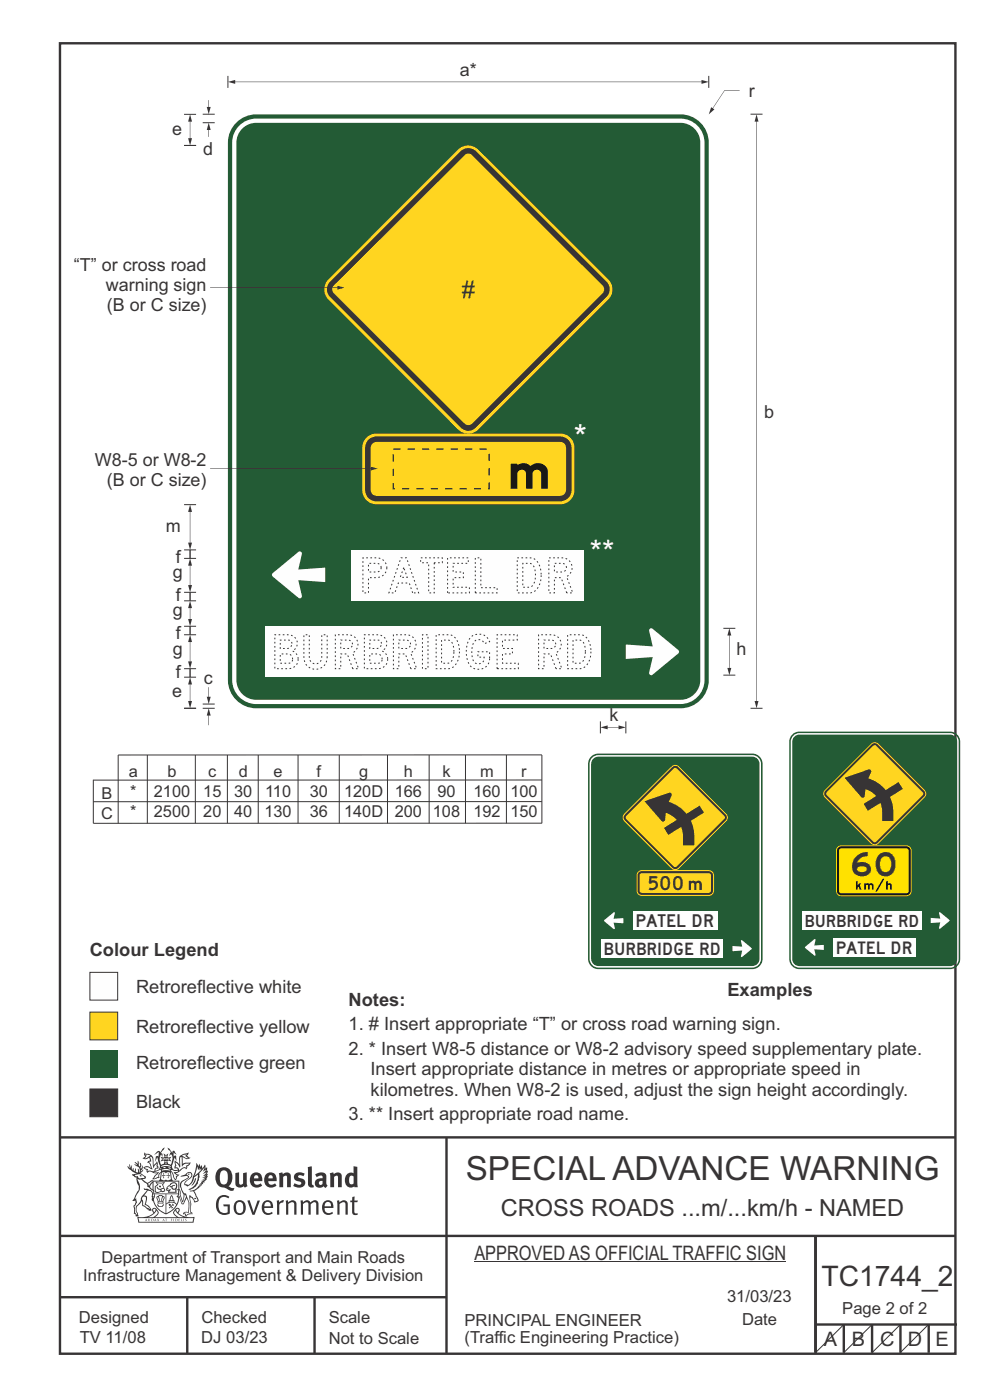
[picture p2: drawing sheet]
<svg xmlns="http://www.w3.org/2000/svg" width="210mm" height="297mm" viewBox="0 0 210 297" stroke-linecap="round" stroke-linejoin="round" font-family="sans-serif">
<g fill="none" stroke="#373435" stroke-width=".51">
<path d="M12.7 9.2h190v278h-190zM12.7 241.3h190M94.7 241.4v45.8M12.7 275.2h82M12.7 262.2h190.1M39.7 275.2v12M66.7 275.2v12M173 262.1v24.9M173 281h30M179 281v6M185 281v6M191 281v6"/>
<path d="M197 281v6"/>
</g>
<path d="M179 281l-6 6M185 281l-6 6" fill="none" stroke="#373435" stroke-width=".21"/>
<g fill="#373435">
<path d="M47 248.4a2.55 2.55 0 0 0 0 2.7l.3 .2a.81 .81 0 0 0 1-1v-.5a1.04 1.04 0 0 0-1.1-1.5zM46.3 248.1a1.82 1.82 0 0 1 2.1-.2 1.82 1.82 0 0 1 .9 1.8 2.29 2.29 0 0 1-.8 2l.7 .3h.5l-.2 .6a2.87 2.87 0 0 1-2-.7 2.12 2.12 0 0 1-1.7-3.1z" fill-rule="evenodd"/>
<path d="M49.9 248.9l.8-.2v2a.46 .46 0 0 0 .3 .6 .46 .46 0 0 0 .6-.3v-2.1l.7-.2v2.4l.2 .5-.5 .3-.3-.3a1.02 1.02 0 0 1-1.2 .3 1.02 1.02 0 0 1-.6-1.1z" fill-rule="evenodd"/>
<path d="M54 249.5l-.1 .5h.9a.49 .49 0 0 0-.2-.6 .49 .49 0 0 0-.6 .1zM53.4 249.1a1.34 1.34 0 0 1 1.6-.2 1.34 1.34 0 0 1 .6 1.5v.2h-1.7a.77 .77 0 0 0 .5 .8 .77 .77 0 0 0 .9-.4l.3 .5a1.59 1.59 0 0 1-2 .2 1.59 1.59 0 0 1-.5-2.1z" fill-rule="evenodd"/>
<path d="M57 249.5l-.1 .5h1a.49 .49 0 0 0-.2-.6 .49 .49 0 0 0-.7 .1zM56.4 249.1a1.34 1.34 0 0 1 1.6-.2 1.34 1.34 0 0 1 .7 1.5v.2h-1.8a.77 .77 0 0 0 .5 .8 .77 .77 0 0 0 .9-.4l.4 .5a1.59 1.59 0 0 1-2.1 .2 1.59 1.59 0 0 1-.5-2.1z" fill-rule="evenodd"/>
<path d="M59.2 248.9l.7-.2 .1 .4a.95 .95 0 0 1 1-.3 .95 .95 0 0 1 .7 .8v2.3h-.8v-2.3a.46 .46 0 0 0-.8 .1v2.2h-.8z" fill-rule="evenodd"/>
<path d="M62.6 249.1a1.75 1.75 0 0 1 2-.1l-.2 .5-.6-.2a.43 .43 0 0 0-.6 .3l.4 .3a1.04 1.04 0 0 1 1.2 1.1 1.04 1.04 0 0 1-1.4 1l-1.2-.4 .3-.6 1 .4 .4-.4a.88 .88 0 0 0-1-.5l-.4-.2-.1-.4z" fill-rule="evenodd"/>
<path d="M65.3 247.6l.8-.2 .1 3.8 .3 .2 .1 .4a.88 .88 0 0 1-1 0 .88 .88 0 0 1-.3-1z" fill-rule="evenodd"/>
<path d="M67.8 250.6a.43 .43 0 0 0-.1 .7 .43 .43 0 0 0 .7-.1v-.7zM66.8 249.1a1.7 1.7 0 0 1 2.4 .1v1.9l.3 .4-.4 .5-.5-.4a1.03 1.03 0 0 1-1.7-.1 1.03 1.03 0 0 1 .8-1.5h.7v-.4a.8 .8 0 0 0-1.2 .1z" fill-rule="evenodd"/>
<path d="M70 248.9l.7-.2 .1 .4a.95 .95 0 0 1 1-.3 .95 .95 0 0 1 .7 .8v2.3h-.8v-2.3a.46 .46 0 0 0-.8 .1v2.2h-.8z" fill-rule="evenodd"/>
<path d="M74.3 249.5a1.48 1.48 0 0 0 0 1.7h.5l.2-.1v-1.5l-.3-.2zM75 247.4l.8 .1 .1 4.4h-.7l-.1-.2a1.26 1.26 0 0 1-1.4 0 1.26 1.26 0 0 1-.5-1.3 1.29 1.29 0 0 1 .4-1.4 1.29 1.29 0 0 1 1.4-.1z" fill-rule="evenodd"/>
<path d="M46.4 253.9a1.72 1.72 0 0 1 2.3 0l-.3 .3a1.24 1.24 0 0 0-1.4-.2 1.24 1.24 0 0 0-.6 1.4 1.49 1.49 0 0 0 1.2 1.9l.7-.1v-1.3h-.8l-.1-.4h1.3v1.9a1.93 1.93 0 0 1-2.2 0 1.93 1.93 0 0 1-.7-2.2l.2-.8z" fill-rule="evenodd"/>
<path d="M50.4 255.1a1.65 1.65 0 0 0 .2 2.2 .99 .99 0 0 0 1-1.4 .78 .78 0 0 0-.4-.8 .78 .78 0 0 0-.8 0zM50 254.9a1.33 1.33 0 0 1 1.6-.1 1.33 1.33 0 0 1 .5 1.4 1.31 1.31 0 0 1-1.3 1.6 1.31 1.31 0 0 1-1.2-1.6v-.6z" fill-rule="evenodd"/>
<path d="M52.5 254.7l.4-.1 .9 2.6 .8-2.5h.5l-1.1 3h-.5z" fill-rule="evenodd"/>
<path d="M56.3 255.2l-.2 .7h1.3a.7 .7 0 0 0-.3-.8 .7 .7 0 0 0-.8 .1zM55.9 255a1.22 1.22 0 0 1 1.5-.2 1.22 1.22 0 0 1 .5 1.5h-1.8a.93 .93 0 0 0 .5 1 .93 .93 0 0 0 1.1-.2l.2 .3a1.43 1.43 0 0 1-1.8 .1 1.43 1.43 0 0 1-.6-1.7z" fill-rule="evenodd"/>
<path d="M58.7 254.7l.4-.1 .1 .5 .4-.4 .6-.1-.2 .5a.66 .66 0 0 0-.8 .7v1.9h-.4z" fill-rule="evenodd"/>
<path d="M60.6 254.7l.4-.1 .1 .5a.94 .94 0 0 1 1-.5 .94 .94 0 0 1 .8 .8v2.3h-.5l-.1-2.5a.81 .81 0 0 0-1.2 .3v2.2h-.4z" fill-rule="evenodd"/>
<path d="M63.7 254.7l.5-.1 .1 .5 .4-.3a.78 .78 0 0 1 1.1 .3 .9 .9 0 0 1 1-.5 .9 .9 0 0 1 .8 .8v2.3h-.5l-.1-2.5a.67 .67 0 0 0-1.1 .3v2.2h-.5v-2.4l-.4-.3-.7 .4v2.3h-.5z" fill-rule="evenodd"/>
<path d="M69 255.2l-.1 .7h1.3a.7 .7 0 0 0-.3-.8 .7 .7 0 0 0-.9 .1zM68.7 255a1.22 1.22 0 0 1 1.5-.2 1.22 1.22 0 0 1 .5 1.5h-1.8a.93 .93 0 0 0 .4 1 .93 .93 0 0 0 1.2-.2l.1 .3a1.44 1.44 0 0 1-1.7 .1 1.44 1.44 0 0 1-.6-1.7z" fill-rule="evenodd"/>
<path d="M71.4 254.7l.5-.1 .1 .5a.94 .94 0 0 1 1-.5 .94 .94 0 0 1 .8 .8v2.3h-.5l-.1-2.5a.81 .81 0 0 0-1.2 .3v2.2h-.4z" fill-rule="evenodd"/>
<path d="M74.7 253.9l.5-.1v.9h.7l-.1 .3h-.6v2.2l.1 .2h.5l.1 .3a.75 .75 0 0 1-1.2-.6v-2.1h-.4v-.3h.4z" fill-rule="evenodd"/>
<path d="M30.8 244.9l1.1 .3-.9 .5h-.4l.6-.5zM31.8 245.4h.2a2.44 2.44 0 0 1 .4 1.9l.1 .5 .7-1-.1 .6 .3 .3a.57 .57 0 0 0-.6 .7l-1-.1-.5 .2 .2-.5-.8-.3 .7-.1 .9 .5 .1-.1-.6-1.3-.2-.2h.5zM30.7 244.4l-.1 .5 .2 .4-.6 .4a1.04 1.04 0 0 0 1.4-.1l.2 .6-.3 .1-.2 .4a.94 .94 0 0 1 .8 1.1l-.2-.1a1.16 1.16 0 0 0-1.5-.1l.3 .4 .4 .2 .1 .5 .2 .1 .1-.2a.94 .94 0 0 1 1.1 .2l.8 .1-1.2 1.2a1.13 1.13 0 0 0 1.2-.2l.4-.1-.1-.4 .5-.8a.83 .83 0 0 0-.6 1.1l-.3-.1-.7 .4 1.1-1.4-.5 .1-.5-.1 1.3-.5-.1-.1-.9 .4v-.3l.2-.2 .3 .1 .1-.3-.2-.4v-.6l-.1-.4-.7 1v-.7a1.42 1.42 0 0 0-1.6-1.8z" fill-rule="evenodd"/>
<path d="M38.5 245.2l.5-.2 .7-.1-.6 .3 .8 .5h-.3zM38.3 245.5l.2-.1 .1 2a1.69 1.69 0 0 1 1.6-.6l-.8 .5 .1 .5a1.1 1.1 0 0 0-1.5 .6l-.1-.5-.2-.2h-.5l.3-.4-.3-.7a1.42 1.42 0 0 1 .8 1.1l.2-.1zM37.1 246.2l.1 1-.2 .3 .1 .4h.5l.1 .2a.96 .96 0 0 1-1.1-.1l-.1 .1a1.06 1.06 0 0 0 1.3 .2v.1a.72 .72 0 0 1-1 .2l.3 .5 .6 .2-.4 .2-.1 .6-.2-.3-.4-1.1-.4-.4 .4 .9a1.54 1.54 0 0 0 .7 1.2l.2-.3a.58 .58 0 0 1 .4-.8l.2-.1h-.3l-.5-.3 .9-.5a.93 .93 0 0 1 1.2-.5v.2l.2-.2 .1-.5a.99 .99 0 0 0 .7-.8l-1.3 .1-.3 .2-.1-1.4 .9 .4 .9-.3h-.4l-.5-.4 .4-.7-.6 .2a1.46 1.46 0 0 0-1.4 2.1v.4l-.2-.4z" fill-rule="evenodd"/>
<path d="M35.6 248.9l.2 .1-.1 .3 .4 .1h-.4v.6l-.1-.6h-.3l.3-.1z" fill-rule="evenodd"/>
<path d="M34.6 248.9l.2 .1v.3l.3 .1h-.3l-.1 .6v-.6h-.4l.4-.1z" fill-rule="evenodd"/>
<path d="M34.3 248.8a.57 .57 0 0 1 .9 .2 .57 .57 0 0 1 .9-.2l.2 1.4h-.2a.57 .57 0 0 1-.9 0 .69 .69 0 0 1-1.1 0zM34.2 248.1l-.3 2.1-.2 .4h3l-.2-.4-.3-2.1h-.2v.2l-.8-.1-.8 .1v-.2z" fill-rule="evenodd"/>
<path d="M34.2 252.4a.3 .3 0 0 0 .6 0 .3 .3 0 0 0-.6 0zM33.3 250.9l.3 .3-.3 .4a.79 .79 0 0 0 0 1.3l.8-.2-.1-.3a.55 .55 0 0 1-.7-.6l.1-.1 .2 .3 .3 .2 .8-.2-.4-.7 .4-.4-.7 .2zM33 250.7l1.1 .2 .9-.2-.4 .6 .4 1.2a.56 .56 0 0 1-.8 .3l-.2 .1a.73 .73 0 0 1-.9 .1 .73 .73 0 0 1-.3-1v-.4l.6-.4z" fill-rule="evenodd"/>
<path d="M35.6 251.8l.7-.4a.58 .58 0 0 1 1-.1 .58 .58 0 0 1-.4 .9l-.3-.3a.43 .43 0 0 1 .6-.4 .57 .57 0 0 0-.8 .2l-.2-.1-.3 .1 .4 .2a.55 .55 0 0 0 .9 .4v.5h-1.3l.3-.4-.1-.1-.6 .1 .2-.3-.2-.1zM35.4 251.8l-.1 .2a.39 .39 0 0 0 .2 .6h.3l-.2 .4h1.9l-.1-.8a.86 .86 0 0 0-.1-1.3 .86 .86 0 0 0-1.3 .4z" fill-rule="evenodd"/>
<path d="M36 254.8h.8v.2h-.8zM36.4 253.8l.2 .8h-.4zM36.4 253.5l-.3 .5-.1 .6h-.2v.4l-.7 .4 .2 .1a1.48 1.48 0 0 1 2.1 .2l.2-.1-.6-.5v-.5h-.2l-.1-.6z" fill-rule="evenodd"/>
<path d="M35.8 255.4l.4 .1 .1 .3 .3-.2-.2-.2a.38 .38 0 0 1 .5 .5l-.2-.2-.3 .2 .3 .2-.3 .3-.1-.4-.4 .4-.1-.2 .4-.3-.1-.1-.2 .1z" fill-rule="evenodd"/>
<path d="M34.5 254h.2v.2l-.2 .6h-.2zM33.6 255.3h.9v.2a.55 .55 0 0 1-.8 .4v-.2l-.2-.1zM33.4 254h.2l.2 .8h-.2zM33.6 255l.8-.1 .1 .2h-.8zM33.8 253.7h.5l-.2 1.1h-.1zM33.3 253.8l-.1 .3 .3 1.1a.48 .48 0 0 0-.1 .6 .48 .48 0 0 0 .5 .2h.5a.49 .49 0 0 0 .2-.8l.3-1.1-.1-.3a1.42 1.42 0 0 0-1.5 0z" fill-rule="evenodd"/>
<path d="M33.7 251.5l.4 .1 .1 .3h-.3z" fill-rule="evenodd"/>
<path d="M41.3 250.1l.3-.2-.2 .8-.6 .8h-.2l.5-.7z" fill-rule="evenodd"/>
<path d="M39.7 249l.3-.2 .5 .2a.88 .88 0 0 1-.6 1.1 1.22 1.22 0 0 0-.8 1.3l.5 .2a.72 .72 0 0 0 .9-.4l.5-.8 .2-.6 .8-.6v.2a2.85 2.85 0 0 1-2 2.9l.1 .1a2.13 2.13 0 0 0 1.9-1.5v-.3a2.01 2.01 0 0 0 .3-1.7l1.1-1.3-.4 1 .7-.5-.7 1 .8-.4-.8 .8 .7-.2-.9 .6 .8-.1-.8 .4h.7l-.8 .3 .3 .2h-.4l.2 .3h-.4l.2 .3h-.4l.1 .2h-.1a2.16 2.16 0 0 1-2 1.1l.1 .2 .4-.1a.76 .76 0 0 1 .7 .8l.5 1.2-.6 .2a1.45 1.45 0 0 0-1.1-1.3l.2 1.8-.1 1.8 .4 .3a1.07 1.07 0 0 0-1.2 .4v-.3l-.5-.2a.87 .87 0 0 1 1.1-.1v-.7a4.4 4.4 0 0 0-.6-3.1l-.1-.3h-.2a2.16 2.16 0 0 1-.7-2.2l.3-.4 1.2-.7a.55 .55 0 0 0-.4-.8zM37.8 252.4a.76 .76 0 0 1 .3 1.1l.6 1.6 .4-1.7 .2 .1a.61 .61 0 0 1-.1 .9l-.3 .8-.2 .1-.7-1.6-.3 .1a1.18 1.18 0 0 0 .1-1.4zM41.8 247.5l.2 .7 .3-.5v.6l.4-.5a1.9 1.9 0 0 1-1.2 1.4l-.3 .3zM38.2 249.6l1.4-.2 .2 .2v.3l-.5 .2a1.26 1.26 0 0 0-.9 1.9l.2 .7a1.84 1.84 0 0 1 .1 2.1l-.4-1.4a.96 .96 0 0 0-.4-1.2l-.4 .2a.78 .78 0 0 1 0 1.3l.1 .3h.4l.4 1.1a.38 .38 0 0 0 .2 .4 .38 .38 0 0 0 .4-.1l.6-1.2a2.94 2.94 0 0 1 .4 2.5l-.1 .4h-.8l-.3 .4v.2l.4-.1 .1 .4 .2 .1a1.02 1.02 0 0 1 1.3-.5v-.4l-.3-.1 .1-1.8-.3-1.3h.1a1.14 1.14 0 0 1 .8 1 .63 .63 0 0 0 .8-.2 .63 .63 0 0 0-.2-.9l-.6-1.2 .9-.6 .2-.4h.3l-.1-.2h.4l-.1-.3h.3l-.1-.3 .5-.1-.2-.2 .6-.4v-.2h-.2l.4-.5h-.3l.3-.5-.4 .1 .4-.5v-.3l-.3 .2 .2-.7-.1-.2-.4 .3v-.8l-.6 .8-.2-.8-.2 .5-.3-.7-.1 .6-.5-.8-.1 1.4-.6 1.8a1.81 1.81 0 0 1-1 1.5l-.6-.2a1.75 1.75 0 0 1 1.1-1.2 .75 .75 0 0 0 .1-1.3 .75 .75 0 0 0-1.2 .4z" fill-rule="evenodd"/>
<path d="M41.2 254.1h.3l.2 .2-.4 .1z" fill-rule="evenodd"/>
<path d="M29.4 258.4h11.6l-.1 .8h-11.4zM31.3 258.2l.5-.1a2.48 2.48 0 0 0 1.4-1.3l.3 .5-.5 .6-.5 .3zM32.5 256.6l.3-.2 .2 .1-.3 .7zM37.2 256.8a2.65 2.65 0 0 0 1.8 1.4h-1.1l-.5-.3-.5-.6zM37.4 256.5l.2-.1 .3 .2-.3 .6zM29.2 258.2l.1 1.2h11.8l.2-1.1-.2-.1a4.1 4.1 0 0 1-3.3-.9l.3-.4-.1-.6a1.06 1.06 0 0 0-1.3 1l.2 .4 .6 .5h-4.7l.3-.1a.84 .84 0 0 0 .6-.8 .84 .84 0 0 0-.5-.8l-.3-.2h-.5l-.1 .6 .3 .4a4.2 4.2 0 0 1-3.4 .9z" fill-rule="evenodd"/>
<path d="M31 258.7l.1 .2h-.2zM31 258.5l-.3 .6 .4-.2 .2 .2z" fill-rule="evenodd"/>
<path d="M31.3 258.6h.3v.4a.25 .25 0 0 0 .2-.1 .25 .25 0 0 0-.1-.3h.1a.29 .29 0 0 1 0 .4 .29 .29 0 0 1-.4 0 .29 .29 0 0 1 0-.4z" fill-rule="evenodd"/>
<path d="M32.2 258.6a.22 .22 0 0 1 .3 .2 .22 .22 0 0 1-.3 .2zM32 258.6l.1 .4a.33 .33 0 0 0 .4 0 .33 .33 0 0 0 0-.4 .33 .33 0 0 0-.5 0z" fill-rule="evenodd"/>
<path d="M32.9 258.7l.1 .2h-.2zM32.9 258.5l-.2 .6 .3-.2 .2 .2z" fill-rule="evenodd"/>
<path d="M33.3 258.6h.2l.1 .1 .2-.1-.2 .2 .2 .3-.3-.3-.1 .3h-.1l.2-.3z" fill-rule="evenodd"/>
<path d="M34.7 258.7l.1 .2h-.2zM34.7 258.5l-.3 .6 .4-.2 .2 .2z" fill-rule="evenodd"/>
<path d="M35 258.5h.5l-.2 .1v.5h-.2l.1-.5z" fill-rule="evenodd"/>
<path d="M36.2 258.6l.3-.1-.1 .1v.2h.1h-.1v.3h-.2z" fill-rule="evenodd"/>
<path d="M36.7 258.6h.2v.5h-.2z" fill-rule="evenodd"/>
<path d="M37.3 258.6a.22 .22 0 0 1 .3 .2 .22 .22 0 0 1-.3 .2zM37.1 258.6v.4a.33 .33 0 0 0 .5 0 .33 .33 0 0 0 0-.4 .33 .33 0 0 0-.5 0z" fill-rule="evenodd"/>
<path d="M37.8 258.6l.4-.1-.2 .1v.2h.1h-.1v.2l.2 .1h-.4z" fill-rule="evenodd"/>
<path d="M38.4 258.6h.2l-.1 .4 .2 .1h-.3z" fill-rule="evenodd"/>
<path d="M38.9 258.6h.2v.5h-.2z" fill-rule="evenodd"/>
<path d="M39.3 258.6h.2h-.1l.2 .3-.2 .2-.1-.1v-.1l.2 .1z" fill-rule="evenodd"/>
<path d="M34.2 247.4a1.51 1.51 0 0 1 2 .2 2.67 2.67 0 0 0-2.1 0zM35.7 247.6l.4 .1 .1 .3-.4-.1zM34.6 247.6h.5l.1 .2h-.4zM34 247.8l.3 .2h-.3zM34.9 246.9l.3-.2 .3 .2zM34.9 245.6l.2 .1v.3h-.2zM35 245.1l.2 .2 .2-.2-.1 .3h-.2zM35.1 246.3h.2l.1 .4-.2-.2-.2 .2zM35.3 245.7l.2-.1v.4h-.2zM34.4 245.7h.3l.1 .3-.4 .1 .2-.2zM35.7 245.7h.3l-.2 .2 .2 .2-.4-.1zM32.7 244.9l1-.5-.1 1-.2-.2-.3 .2-.3 1.1 .5-1 .3 .9a1.84 1.84 0 0 1 .2 1.7l.4 .1a2.48 2.48 0 0 1 2.2 0l.2-.2-.2-.7 .7-1.8 .4 .7-.2-1-.2-.1-.2 .3v-.9l.6 .4-.6-.8-.3 .1-.1 .4-.5-.9-.5-.3 .2 .5 .6 .5-.5 .8 .4-.4a2.06 2.06 0 0 1 0 2.3l-.5-.2-.2-.6 .1-.1 .8 .2-.4-.5 .4-.5-.7 .2-.2-.2 .2-.7-.5 .4-.5-.4 .2 .7-.2 .2-.7-.2 .4 .5-.4 .5 .8-.2 .1 .1-.2 .6-.5 .2a2.02 2.02 0 0 1 0-2.2l.3 .5-.1-.7-.3-.1 .8-1.2-.4 .3-.5 .8-.2-.3a.8 .8 0 0 0-.8 .5z" fill-rule="evenodd"/>
<path d="M29.2 250.1l.3 .1a.61 .61 0 0 1 .8 .4l.3 .2a.8 .8 0 0 1 .6 1l.4 .1 .5 .5a1 1 0 0 1 .5 1.1l-.1 .7v-.5h-.1a.96 .96 0 0 0-.8-1.3l-.2-.2h-.7l-.1-.1-.1 .1 .1 .3h.6l-1.2 1.3-.2 1-.4 .6a1.33 1.33 0 0 0-.5 1.8l.2 .5a1.26 1.26 0 0 1-.5-1.5l-.1-.3a1.56 1.56 0 0 0 .4-1.7l-.3 .2 .2-.5a3.2 3.2 0 0 0 .7-3zM30.4 253.9h.4a2.06 2.06 0 0 1-.1 1.6l.7 .5 .4 .4-.6-.1-.8-.6-.1-.9a.51 .51 0 0 1 .1-.9zM28.6 249.3a1.52 1.52 0 0 1 2.1 .5l-1.1 .2-.2-.1-.1-.4h-.5zM27.5 247v.8l-.3-.4h-.1a3.1 3.1 0 0 0 1.9 1.6l-1 .1 .5 .6 .5 .1 .1 1.1a1.84 1.84 0 0 1-.3 2.5l-.4 .9-.3 .4 .2 .1 .4-.1 .1 .4-.2 .5-.3 .2 .1 1.7h.2l.3 .5 .1 .1 .4-.1-.1-.5a1.3 1.3 0 0 1-.1-1.7l.9-1 .1 1.1 .6 .2 .5 .5 .1-.1 .2 .3h.5a1.85 1.85 0 0 0-1.2-1.4l.1-.3a1.39 1.39 0 0 0 0-1.4l-.5-.1 .5-.5a.66 .66 0 0 1 .9-.4 .66 .66 0 0 1 .3 .9l-.1 .4 .2-.1v.2l-.1 .3 .2 .5 .1-.3a2.24 2.24 0 0 0 .1-2.2 .73 .73 0 0 1-.7-.7 .73 .73 0 0 1 .6-.7v-.2a.94 .94 0 0 0-.9 .8 .48 .48 0 0 1-.1-.6 .48 .48 0 0 1 .5-.2l.5-.3a.51 .51 0 0 0-.8 .2l-.5 .2-1-.8h.6l.2-.5-1.2-.7 .5-.5v-.3l-.5 .4 .1-.2a.69 .69 0 0 0 .2-1v.4l-.2 .3v-1.1l-.3-.2 .1 .6-.1 .2-.4-1.3v.7l-.6-.4 .5 .7-.6-.2 .3 .3a1 1 0 0 1 .7 1.4l-.2-.8v.9l-.5-.2v-.8l-.2 .7-.2-.1-.1-.6-.2 .4-.2-.2 .1-.7-.2 .5z" fill-rule="evenodd"/>
<path d="M29.6 249.4l.2-.1 .3 .2z" fill-rule="evenodd"/>
<path d="M32.4 250.5h5.6v2l-.2-.1v-1.7h-5.2v2.5h5.2v-.8l.1 .2-.1 1.1v-.3h-2.5v4a4.1 4.1 0 0 0 2.6-3.6l.1-.1a4 4 0 0 1-2.8 3.9 4.2 4.2 0 0 1-2.8-4.7l.1 1.2 .1-.1a3.8 3.8 0 0 0 2.5 3.4v-4h-2.5l-.2-.9z" fill-rule="evenodd"/>
<circle cx="40" cy="249.1" r=".17"/>
</g>
<path d="M100.6 267.7h66.2M191 281l-6 6" fill="none" stroke="#373435" stroke-width=".21"/>
<path d="M19.1 206.3h5.9v5.9h-5.9z" fill-rule="evenodd" fill="#fefefe" stroke="#373435" stroke-width=".21"/>
<path d="M19.1 222.9h5.9v5.9h-5.9z" fill-rule="evenodd" fill="#235b35"/>
<path d="M19.1 231h5.9v5.9h-5.9z" fill-rule="evenodd" fill="#373435" stroke="#373435" stroke-width=".21"/>
<path d="M19.1 214.7h5.9v5.9h-5.9z" fill-rule="evenodd" fill="#ffd520" stroke="#373435" stroke-width=".21"/>
<path d="M197 281l-6 6" fill="none" stroke="#373435" stroke-width=".21"/>
<path d="M125.6 160.7l.8-.4 .5-.1h32.7a1.86 1.86 0 0 1 1.8 1.8v41.4a1.86 1.86 0 0 1-1.8 1.9h-32.7a1.86 1.86 0 0 1-1.8-1.9v-41.4v-.4zM125.7 161.1l.7-.5 .5-.1h32.7a1.53 1.53 0 0 1 1.5 1.5v41.4a1.53 1.53 0 0 1-1.5 1.5h-32.7a1.53 1.53 0 0 1-1.5-1.5v-41.4zM125.4 160.5l.9-.6h.6h32.7a2.18 2.18 0 0 1 2.2 2.1v41.4a2.18 2.18 0 0 1-2.2 2.2h-32.7a2.18 2.18 0 0 1-2.2-2.2v-41.4l.1-.5z" fill-rule="evenodd" fill="#235b35"/>
<path d="M132.4 172.7l10.1-10.1a1.1 1.1 0 0 1 1.5 0l10.1 10.1a1.1 1.1 0 0 1 0 1.5l-10.1 10.1a1.1 1.1 0 0 1-1.5 0l-10.1-10.1a1.1 1.1 0 0 1 0-1.5z" fill-rule="evenodd" fill="#ffd520"/>
<path d="M132.5 172.8l10.1-10.1a.86 .86 0 0 1 1.3 0l10.1 10.1a.86 .86 0 0 1 0 1.2l-10.1 10.1a.86 .86 0 0 1-1.3 0l-10.1-10.1a.86 .86 0 0 1 0-1.2z" fill-rule="evenodd" fill="#373435"/>
<path d="M143 163l.4-.1 .1 .1 10.3 10.3-.1 .4-10.3 10.2-.4-.1-10.3-10.3 .1-.4z" fill-rule="evenodd" fill="#ffd520"/>
<path d="M136.7 170l5.2-1.8a.44 .44 0 0 1 .5 .1 .44 .44 0 0 1 .1 .5l-.6 1.3 1.8 .8 1 .8 .9 1 2.8-1.8 .9 1.5-2.8 1.7 .7 2.1 .1 3.1h-2.4l-.1-2.3-.3-1.6-2.7 1.7-1-1.5 2.8-1.7-1.1-.9-1.3-.6-.1 1.5a.44 .44 0 0 1-.3 .4 .44 .44 0 0 1-.5-.1z" fill-rule="evenodd" fill="#373435"/>
<path d="M135.5 184.8l.6-.2h14.3a1.09 1.09 0 0 1 1.1 1.1v3.3a1.09 1.09 0 0 1-1.1 1.1h-14.3a1.09 1.09 0 0 1-1.1-1.1v-3.3l.1-.4z" fill-rule="evenodd" fill="#ffd520"/>
<path d="M135.5 185.1l.6-.3h14.3a.89 .89 0 0 1 .9 .9v3.3a.89 .89 0 0 1-.9 .8h-14.3a.89 .89 0 0 1-.9-.8v-3.3z" fill-rule="evenodd" fill="#373435"/>
<path d="M135.7 185.5l.4-.3h14.4l.3 .5v3.2l-.1 .3-.4 .2h-14.2l-.2-.1-.2-.4z" fill-rule="evenodd" fill="#ffd520"/>
<path d="M146.1 186.8h.5v.2l.7-.1 .3 .2 .4-.2a.71 .71 0 0 1 .9 .6v1.3h-.5v-1.2a.33 .33 0 0 0-.4-.3 .33 .33 0 0 0-.3 .3v1.2h-.4v-1.2a.34 .34 0 0 0-.3-.3 .34 .34 0 0 0-.4 .3v1.2h-.5z" fill-rule="evenodd" fill="#373435"/>
<g fill="#fefefe">
<path d="M155.4 200.7l2 .1-.2-1.2 .1-.2 2.2 1.8-2.2 1.8-.1-.1 .2-1.2-2 .1z" fill-rule="evenodd"/>
<path d="M128.2 195.2l2.1-1.7 .1 .2-.2 1.2 2-.1v1.1l-2-.2 .2 1.2-.1 .2-2.1-1.6z" fill-rule="evenodd"/>
<path d="M134.3 193.4h17.9v3.9h-17.9z" fill-rule="evenodd"/>
<path d="M127.6 199.3h25.8v3.9h-25.8z" fill-rule="evenodd"/>
</g>
<path d="M168.3 156.1l.8-.5 .5-.1h31.9a1.82 1.82 0 0 1 1.9 1.8v46.2a1.82 1.82 0 0 1-1.9 1.8h-31.9a1.82 1.82 0 0 1-1.9-1.8v-46.2l.1-.4zM168.3 156.5l.8-.6 .5-.1h31.9a1.5 1.5 0 0 1 1.5 1.5v46.2a1.5 1.5 0 0 1-1.5 1.5h-31.9a1.5 1.5 0 0 1-1.5-1.5v-46.2zM168 155.8l1-.5 .6-.1h31.9a2.14 2.14 0 0 1 2.2 2.1v46.2a2.14 2.14 0 0 1-2.2 2.1h-31.9a2.14 2.14 0 0 1-2.2-2.1v-46.2l.1-.5z" fill-rule="evenodd" fill="#235b35"/>
<g fill="#fefefe">
<path d="M197.4 194.7l2.1 .2-.3-1.2 .1-.2 2.1 1.8-2.1 1.7-.1-.1 .3-1.2-2.1 .1z" fill-rule="evenodd"/>
<path d="M170.8 200.9l2-1.7 .2 .2-.3 1.2 2.1-.2v1.1l-2.1-.1 .3 1.2-.2 .2-2-1.7z" fill-rule="evenodd"/>
<path d="M176.7 199.1h17.6v3.8h-17.6z" fill-rule="evenodd"/>
<path d="M170.2 193.4h25.3v3.8h-25.3z" fill-rule="evenodd"/>
</g>
<path d="M174.9 167.6l9.9-9.8a1.08 1.08 0 0 1 1.5 0l9.9 9.8a1.08 1.08 0 0 1 0 1.5l-9.9 9.9a1.08 1.08 0 0 1-1.5 0l-9.9-9.9a1.08 1.08 0 0 1 0-1.5z" fill-rule="evenodd" fill="#ffd520"/>
<path d="M175.1 167.8l9.9-9.9a.84 .84 0 0 1 1.1 0l9.9 9.9a.84 .84 0 0 1 0 1.2l-9.9 9.9a.84 .84 0 0 1-1.1 0l-9.9-9.9a.84 .84 0 0 1 0-1.2z" fill-rule="evenodd" fill="#373435"/>
<path d="M185.3 158.2h.5l10.1 10.1-.2 .4-10 10-.4-.1-10.1-10.1 .1-.4z" fill-rule="evenodd" fill="#ffd520"/>
<path d="M179.1 165l5.2-1.8a.43 .43 0 0 1 .4 .1 .43 .43 0 0 1 .1 .5l-.6 1.3 1.8 .8 1 .8 .9 .9 2.7-1.7 .9 1.5-2.7 1.7 .6 2 .1 3.1h-2.4v-2.4l-.3-1.5-2.7 1.7-.9-1.5 2.6-1.6-1.2-1-1-.5-.2 1.5a.43 .43 0 0 1-.3 .3 .43 .43 0 0 1-.4-.1z" fill-rule="evenodd" fill="#373435"/>
<path d="M177.8 179.8l-.2 .6v8.6a.86 .86 0 0 0 .8 .9h13.9a.86 .86 0 0 0 .8-.9v-8.6a.86 .86 0 0 0-.8-.8h-13.9zM177.8 179.6l.6-.2h13.9a1.07 1.07 0 0 1 1.1 1v8.6a1.07 1.07 0 0 1-1.1 1.1h-13.9a1.07 1.07 0 0 1-1.1-1.1v-8.6z" fill="#ffe100"/>
<path d="M178.2 180.1l-.2 .3v8.6l.2 .4 14.1 .1 .4-.2v-8.9l-.2-.3zM177.8 179.8l.6-.2h13.9a.86 .86 0 0 1 .8 .8v8.6a.86 .86 0 0 1-.8 .9h-13.9a.86 .86 0 0 1-.8-.9v-8.6z" fill="#201e1e"/>
<path d="M178.2 180.1h14.3l.2 .3v8.9l-.4 .2-14.1-.1-.2-.4v-8.6z" fill="#ffe100"/>
<path d="M181.6 187l.3-.1v.9l.4-.4h.5l-.4 .4 .3 .9h-.3l-.3-.6-.2 .2v.4h-.3zM183.3 187.4h1a.71 .71 0 0 1 1 .4v.9h-.4v-.8a.23 .23 0 0 0-.2-.2 .23 .23 0 0 0-.2 .2v.8h-.4v-.8a.23 .23 0 0 0-.2-.2 .23 .23 0 0 0-.2 .2v.8h-.4zM187.2 186.4h.4l-1.6 2.8h-.3zM188 187l.3-.1v.6a.52 .52 0 0 1 .9 .3v.9h-.4v-.8a.24 .24 0 0 0-.2-.2 .24 .24 0 0 0-.3 .2v.8h-.3z" fill="#111211"/>
<path d="M50.4 27a5.1 5.1 0 0 1 3.9-1.8h90a5.1 5.1 0 0 1 5.1 5.1v114a5.1 5.1 0 0 1-5.1 5.1h-90a5.1 5.1 0 0 1-5.1-5.1v-114a5.1 5.1 0 0 1 1.2-3.3zM51.1 27.6a4.2 4.2 0 0 1 3.2-1.5h90a4.2 4.2 0 0 1 4.2 4.2v114a4.2 4.2 0 0 1-4.2 4.2h-90a4.2 4.2 0 0 1-4.2-4.2v-114a4.2 4.2 0 0 1 1-2.7zM50.1 26a6 6 0 0 1 4.2-1.7h90a6 6 0 0 1 6 6v114a6 6 0 0 1-6 6h-90a6 6 0 0 1-6-6v-114a6 6 0 0 1 1.8-4.3z" fill-rule="evenodd" fill="#235b35"/>
<g fill="#373435">
<path d="M148.8 17l1.5 .4-1.5 .4zM49.9 17.3h98.9v.1h-98.9zM48.3 17.4l1.6-.4v.8z"/>
<path d="M153.6 19.2h3.3v.1zM153.6 19.2l-2.4 3.8zM150.8 22.7l.7 .5-1.2 1.1z"/>
<path d="M160.5 24.3l.4 1.5h-.8zM160.4 25.8h.1v122.9h-.1zM160.1 148.7h.8l-.4 1.6z"/>
<path d="M39.9 148.7h.8l-.4 1.6zM40.3 145.2h.1v3.5h-.1zM40.3 143.7l.4 1.5h-.8z"/>
<path d="M44.2 27.6h.1v1.4h-.1zM44.3 26l.4 1.6h-.8z"/>
</g>
<path d="M43 149.4h2.5" fill="none" stroke="#373435" stroke-width=".21"/>
<path d="M44.2 145.8h.1v2h-.1zM43.9 147.8h.8l-.4 1.6z" fill="#373435"/>
<path d="M43 26h2.5M39 150.3h2.6" fill="none" stroke="#373435" stroke-width=".21"/>
<g fill="#373435">
<path d="M40.3 134.7l.4 1.5h-.8zM40.3 136.2h.1v4.1h-.1zM39.9 140.3h.8l-.4 1.6z"/>
<path d="M40.3 127.5l.4 1.5h-.8zM40.3 129h.1v2.3h-.1zM39.9 131.3h.8l-.4 1.6z"/>
</g>
<path d="M39 132.9h2.6M39 134.7h2.6M39 127.5h2.6M39 141.9h2.6" fill="none" stroke="#373435" stroke-width=".21"/>
<path d="M44.2 151.8h.1v2h-.1zM44.3 150.3l.4 1.5h-.8z" fill="#373435"/>
<path d="M48.3 16.1v2.5M150.3 16.1v2.5M159.2 24.2h2.6M39 150.3h2.6M43 150.3h2.5M159.2 150.3h2.6" fill="none" stroke="#373435" stroke-width=".21"/>
<path d="M97.2 31.7a3.1 3.1 0 0 1 4.2 0l27.6 27.6a3 3 0 0 1 0 4.2l-27.6 27.6a3.1 3.1 0 0 1-4.2 0l-27.5-27.6a2.99 2.99 0 0 1 0-4.2z" fill-rule="evenodd" fill="#ffd520"/>
<path d="M70 59.7l27.7-27.6a2.39 2.39 0 0 1 3.3 0l27.7 27.6a2.33 2.33 0 0 1 0 3.3l-27.7 27.7a2.22 2.22 0 0 1-3.3 0l-27.7-27.7a2.27 2.27 0 0 1 0-3.3z" fill-rule="evenodd" fill="#373435"/>
<g fill="#ffd520">
<path d="M70.8 60.6l27.8-27.7a1.05 1.05 0 0 1 1.5 0l27.7 27.7a1.13 1.13 0 0 1 0 1.6l-27.7 27.7a1.15 1.15 0 0 1-1.5 0l-27.8-27.7a1.15 1.15 0 0 1 0-1.6z" fill-rule="evenodd"/>
<path d="M78 92.6l1.1-.5 .7-.1h39.1a2.98 2.98 0 0 1 3 3v9a2.99 2.99 0 0 1-3 3h-39.1a2.98 2.98 0 0 1-3-3v-9a2.99 2.99 0 0 1 1.2-2.4z" fill-rule="evenodd"/>
</g>
<path d="M78.3 93.1l1.5-.5h39a2.46 2.46 0 0 1 2.5 2.4v9a2.45 2.45 0 0 1-2.5 2.4h-39a2.45 2.45 0 0 1-2.4-2.4v-9a2.59 2.59 0 0 1 .9-1.9z" fill-rule="evenodd" fill="#373435"/>
<path d="M78.9 94.3l.2-.3 .8-.3h38.9a1.28 1.28 0 0 1 1.3 1.3v8.9a1.29 1.29 0 0 1-1.3 1.3h-38.9a1.29 1.29 0 0 1-1.3-1.3v-8.9z" fill-rule="evenodd" fill="#ffd520"/>
<path d="M83.4 95.3h20.4v8.4h-20.4z" fill="none" stroke="#373435" stroke-width=".3" stroke-dasharray="1.5 1.5" stroke-linecap="butt"/>
<path d="M108.3 98.4h1.5v.3l.6-.4a1.97 1.97 0 0 1 2.1 .6 2.2 2.2 0 0 1 3.7 1.1v3.7h-1.4v-3.2a.92 .92 0 0 0-.9-.9 .92 .92 0 0 0-.9 .8v3.3h-1.4v-3.2a.92 .92 0 0 0-.9-.9 .92 .92 0 0 0-.9 .9v3.2h-1.5z" fill="#111211"/>
<path d="M40.3 132.9v1.8M39 143.7h2.6M40.3 141.9v1.8" fill="none" stroke="#373435" stroke-width=".21"/>
<path d="M39.9 29.3h.8l-.4 1.6zM40.3 25.8h.1v3.5h-.1zM40.3 24.3l.4 1.5h-.8z" fill="#373435"/>
<path d="M39 30.9h2.6M39 24.3h2.6M43 24.2h2.5" fill="none" stroke="#373435" stroke-width=".21"/>
<g fill="#373435">
<path d="M44.2 21.2h.1v1.5h-.1zM43.9 22.7h.8l-.4 1.5z"/>
<path d="M44.6 61h27v.1h-27zM71.6 60.6l1.5 .4-1.5 .4z"/>
<path d="M44.6 99.4h34v.1h-34zM78.6 99l1.5 .4-1.5 .4z"/>
</g>
<g fill="#fefefe">
<path d="M132.8 136.7l5.7 .4-.8-3.4a.45 .45 0 0 1 .3-.4 .45 .45 0 0 1 .4 .1l5.5 4.5a.45 .45 0 0 1 0 .7l-5.5 4.5a.45 .45 0 0 1-.5 .1 .45 .45 0 0 1-.2-.5l.8-3.3-5.7 .4z" fill-rule="evenodd"/>
<path d="M57.9 121.6l5.4-4.5a.45 .45 0 0 1 .5-.1 .45 .45 0 0 1 .2 .5l-.7 3.3 5.7-.4v3.1l-5.7-.4 .7 3.4a.45 .45 0 0 1-.2 .4 .45 .45 0 0 1-.5-.1l-5.4-4.5a.45 .45 0 0 1 0-.7z" fill-rule="evenodd"/>
<path d="M74.6 116.7h49.3v10.8h-49.3z" fill-rule="evenodd"/>
<path d="M56.2 132.9h71.2v10.8h-71.2z" fill-rule="evenodd"/>
</g>
<path d="M153.4 133.3h2.6M153.4 143.2h2.6" fill="none" stroke="#373435" stroke-width=".21"/>
<g fill="#373435">
<path d="M154.7 133.3l.4 1.5h-.8zM154.7 134.8h.1v6.9h-.1zM154.3 141.7h.8l-.4 1.5z"/>
<path d="M40.3 118.5l.4 1.5h-.8zM40.3 120h.1v4.1h-.1zM39.9 124.1h.8l-.4 1.6z"/>
</g>
<path d="M39 116.7h2.6M39 118.5h2.6M40.3 116.7v1.8M39 125.7h2.6M40.3 125.7v1.8" fill="none" stroke="#373435" stroke-width=".21"/>
<path d="M127.4 154.3l1.5-.4v.8zM128.9 154.3h2.3v.1h-2.3zM131.2 153.9l1.6 .4-1.6 .4z" fill="#373435"/>
<path d="M127.4 153v2.6M132.8 153v2.6" fill="none" stroke="#373435" stroke-width=".21"/>
<path d="M40.3 107.1l.4 1.5h-.8zM40.3 108.6h.1v6.5h-.1zM39.9 115.1h.8l-.4 1.6z" fill="#373435"/>
<g fill="none" stroke="#373435" stroke-width=".21">
<path d="M39 107.1h2.6M19.8 165.4v9.3l95.1-.1M25.1 174.7v-14.5l89.8-.1v14.6M31.3 160.2v14.5M41.4 160.2v14.5M48.2 160.2v14.5M54.8 160.2v14.5M63.2 160.2v14.5M72 160.2v14.5M82.2 160.2v14.5M91 160.2v14.5M98.7 160.2v14.5"/>
<path d="M107.4 160.2v14.5M114.9 170.1h-95.1M114.9 165.5h-95.1"/>
</g>
<text font-size="10.3" fill="#fefefe" x="76.1" y="125.8">PATEL DR</text>
<text font-size="10" fill="#fefefe" x="57.4" y="141.9">BURBRIDGE RD</text>
<text font-size="7.2" fill="#fefefe" x="121.8" y="95.2">*</text>
<text font-size="7.1" fill="#373435" x="98.8" y="250.4">SPECIAL ADVANCE WARNING</text>
<text font-size="6.9" fill="#373435" x="180.2" y="185.8">60</text>
<g font-size="6.8" fill="#fefefe">
<text x="109.5" y="102.9">*</text>
<text x="125.1" y="119.4">**</text>
</g>
<text font-size="6" fill="#373435" x="174.3" y="272.9">TC1744_2</text>
<text font-size="5.1" fill="#373435" x="97.9" y="63.3">#</text>
<text font-size="5" fill="#373435" x="106.2" y="258">CROSS ROADS ...m/...km/h - NAMED</text>
<g font-size="4.2" fill="#373435">
<text x="100.6" y="267.2">APPROVED AS OFFICIAL TRAFFIC SIGN</text>
<text x="174.7" y="285.6">A</text>
<text x="180.7" y="285.6">B</text>
<text x="186.7" y="285.6">C</text>
<text x="192.6" y="285.6">D</text>
<text x="198.4" y="285.6">E</text>
</g>
<g font-size="3.9" fill="#373435">
<text x="19" y="202.8">Colour Legend</text>
<text x="28.9" y="210.7">Retroreflective white</text>
<text x="73.9" y="213.4">Notes:</text>
<text x="154.3" y="211.3">Examples</text>
<text x="28.9" y="219.1">Retroreflective yellow</text>
<text x="73.9" y="218.6">1. # Insert appropriate “T” or cross road warning sign.</text>
<text x="28.9" y="226.9">Retroreflective green</text>
<text x="73.9" y="223.8">2. * Insert W8-5 distance or W8-2 advisory speed supplementary plate.</text>
<text x="78.6" y="228.2">Insert appropriate distance in metres or appropriate speed in</text>
<text x="78.6" y="232.5">kilometres. When W8-2 is used, adjust the sign height accordingly.</text>
<text x="28.9" y="235">Black</text>
<text x="73.9" y="237.7">3. ** Insert appropriate road name.</text>
</g>
<g font-size="3.8" fill="#373435">
<text x="97.5" y="16.2">a*</text>
<text x="158.9" y="20.5">r</text>
<text x="36.5" y="28.5">e</text>
<text x="43.1" y="33">d</text>
<text x="15.7" y="57.5">“T” or cross road</text>
<text x="22.4" y="61.8">warning sign</text>
<text x="22.7" y="66.1">(B or C size)</text>
<text x="162.1" y="88.6">b</text>
<text x="20.1" y="98.9">W8-5 or W8-2</text>
<text x="22.7" y="103.1">(B or C size)</text>
<text x="35.2" y="112.9">m</text>
<text x="37.3" y="119.4">f</text>
<text x="36.6" y="122.7">g</text>
<text x="36.6" y="130.8">g</text>
<text x="37.3" y="127.5">f</text>
<text x="37.3" y="135.6">f</text>
<text x="36.6" y="138.9">g</text>
<text x="37.3" y="143.9">f</text>
<text x="156.2" y="138.9">h</text>
<text x="36.5" y="147.9">e</text>
<text x="43.3" y="145.1">c</text>
<text x="129.3" y="153">k</text>
<text x="134.8" y="196.7">PATEL DR</text>
</g>
<text font-size="3.7" fill="#373435" x="177.3" y="202.3">PATEL DR</text>
<g font-size="3.6" fill="#373435">
<text x="170.7" y="196.6">BURBRIDGE RD</text>
<text x="128" y="202.5">BURBRIDGE RD</text>
</g>
<g font-size="3.5" fill="#373435">
<text x="27.3" y="164.9">a</text>
<text x="35.5" y="164.9">b</text>
<text x="44.2" y="164.9">c</text>
<text x="50.6" y="164.9">d</text>
<text x="58" y="164.9">e</text>
<text x="67.2" y="164.9">f</text>
<text x="76.2" y="164.9">g</text>
<text x="85.7" y="164.9">h</text>
<text x="93.8" y="164.9">k</text>
<text x="101.9" y="164.9">m</text>
<text x="110.6" y="164.9">r</text>
<text x="21.5" y="173.8">C</text>
<text x="21.6" y="169.5">B</text>
<text x="27.6" y="169.1">*</text>
<text x="27.6" y="173.4">*</text>
<text x="32.6" y="169.1">2100</text>
<text x="32.6" y="173.4">2500</text>
<text x="43.1" y="169.1">15</text>
<text x="43.1" y="173.4">20</text>
<text x="49.7" y="169.1">30</text>
<text x="49.7" y="173.4">40</text>
<text x="56.1" y="173.4">130</text>
<text x="56.2" y="169.1">110</text>
<text x="65.7" y="169.1">30</text>
<text x="65.7" y="173.4">36</text>
<text x="73" y="169.1">120D</text>
<text x="73" y="173.4">140D</text>
<text x="83.7" y="169.1">166</text>
<text x="83.7" y="173.4">200</text>
<text x="91.8" y="173.4">108</text>
<text x="92.8" y="169.1">90</text>
<text x="100.4" y="169.1">160</text>
<text x="100.4" y="173.4">192</text>
<text x="108.3" y="169.1">100</text>
<text x="108.3" y="173.4">150</text>
<text x="21.6" y="267.9">Department of Transport and Main Roads</text>
<text x="17.7" y="271.8">Infrastructure Management &amp; Delivery Division</text>
<text x="16.7" y="280.6">Designed</text>
<text x="42.7" y="280.6">Checked</text>
<text x="69.7" y="280.6">Scale</text>
<text x="98.5" y="281.3">PRINCIPAL ENGINEER</text>
<text x="154.2" y="276.2">31/03/23</text>
<text x="157.4" y="281.2">Date</text>
<text x="178.7" y="278.7">Page 2 of 2</text>
<text x="16.9" y="284.8">TV 11/08</text>
<text x="42.7" y="284.8">DJ 03/23</text>
<text x="69.7" y="285.2">Not to Scale</text>
<text x="98.5" y="284.8">(Traffic Engineering Practice)</text>
</g>
<text font-size="2.9" fill="#373435" x="137.6" y="188.8">500</text>
</svg>
